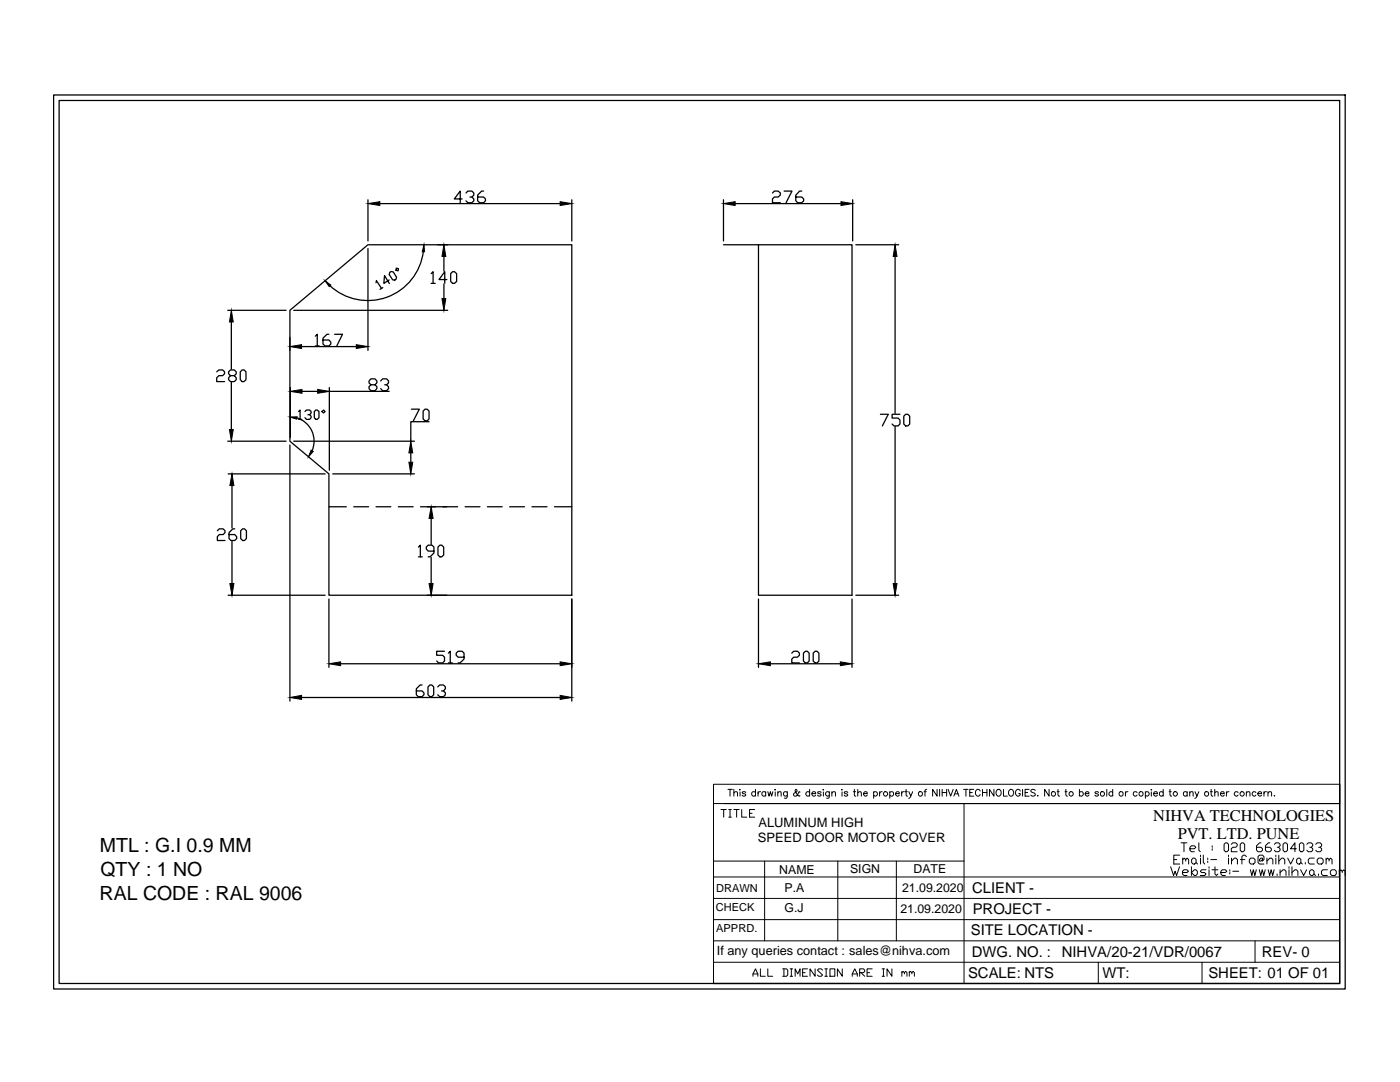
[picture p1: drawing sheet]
<svg xmlns="http://www.w3.org/2000/svg" width="279mm" height="216mm" viewBox="0 0 279 216" stroke-linecap="round" stroke-linejoin="round" font-family="sans-serif">
<!-- layer: 0 -->
<g fill="none" stroke="#000" stroke-width=".25">
<path d="M10.7 19h257.8v178.3h-257.8zM11.8 20.1h255.6v176.1h-255.6zM73.4 39.9v8.2M92.2 39.7h-1.5l1.1-1.6v2.4M93 38.5l.4-.4h.8l.4 .4v.4l-.4 .4h-.4M94.2 39.3l.4 .4v.4l-.4 .4h-.8l-.4-.4M96.5 38.1h-.4l-.8 .8v1.2l.4 .4h.8l.4-.4v-.4l-.4-.4h-1.2M114.1 39.9v8.2M144.4 39.9v8.2M154.2 38.5l.3-.4h.8l.4 .4v.4l-.4 .4h-.8l-.3 .4v.8h1.5M156.5 38.1h1.6l-1.2 2.4M160 38.1h-.4l-.8 .8v1.2l.4 .4h.8l.4-.4v-.4l-.4-.4h-1.2"/>
<path d="M170.2 39.9v8.2M73.4 49.6v20.3M75 56.4l.1-.4 1 1.6M75.8 40.6h36M76.4 57.4l-.6 .3M77.7 55.9l-1.1 .6 .1-1.5 1 1.6M77.8 54.3l.2-.1 .5 .1 .6 1-.1 .4-.2 .2-.5-.1-.6-1zM79.1 53.5l.4 .1-.1 .4-.4-.1zM84.5 50.2a11.2 11.2 0 0 1-18.7 6.8M86 54.6l.4-.4v2.3M86 56.5h.9M87.4 48.8h2"/>
<path d="M88.6 51.2v2.9M88.6 56.7v2.9M89.2 55.8h-1.6l1.2-1.6v2.3M90.3 54.2h.4l.4 .4v1.6l-.4 .3h-.4l-.4-.3v-1.6zM144.4 48.8h25.6v70h-18.6v-70M146.7 40.6h21.1M170.8 48.8h8.6M178.6 51.2v31.3M43.3 74.2l.4-.4h.7l.4 .4v.4l-.4 .4h-.7l-.4 .4v.7h1.5M45.5 61.9h11.6M46 75l-.4-.4v-.4l.4-.4h.8l.3 .4v.4l-.3 .4h-.8l-.4 .4v.4l.4 .3h.8l.3-.3v-.4l-.3-.4M46.2 64.2v9.4"/>
<path d="M46.2 76.3v9.4M47.9 74.2l.4-.4h.4l.4 .4v1.6l-.4 .3h-.4l-.4-.3zM57.9 61.9l15.5-13.1h40.7v70h-48.5v-24.2l-7.7-6.6zM57.9 67.3v2.6M57.9 77.3v10M58.6 61.9h30.8M60.2 69.2h10.9M60.3 78.1h3.1M62.9 67.1l.4-.4v2.3M62.9 69h.8M65.6 66.7h-.3l-.8 .8v1.2l.4 .3h.7l.4-.3v-.4l-.4-.5h-1.1M65.7 77.3v16.5"/>
<path d="M65.7 78.1h12M66.8 66.7h1.6l-1.2 2.3M74 76.8l-.4-.4v-.4l.4-.4h.8l.4 .4v.4l-.4 .4h-.8l-.4 .4v.3l.4 .5h.8l.4-.5v-.3l-.4-.4M76 76l.4-.4h.8l.3 .4v.4l-.3 .4h-.4M77.2 76.8l.3 .4v.3l-.3 .5h-.8l-.4-.5M45.5 88h11.6M45.5 94.6h19.4M46.3 96.9v8.5M57.9 88.8v51.1M58.6 88h24.1M59.2 83.4a4.8 4.8 0 0 1 3.1 6.5M59.6 82.1l.3-.3v1.9"/>
<path d="M59.6 83.7h.6M60.9 82.1l.3-.3h.6l.3 .3v.3l-.3 .3h-.3M61.8 82.7l.3 .3v.3l-.3 .4h-.6l-.3-.4M62.7 82.1l.3-.3h.3l.4 .3v1.2l-.4 .4h-.3l-.3-.4zM64.2 82.1l.4-.3 .3 .3-.3 .3zM66.4 94.6h16.3M82 90.4v1.8M82.1 81.6h1.6l-1.2 2.4M84.4 82l.4-.4h.4l.4 .4v1.6l-.4 .4h-.4l-.4-.4zM85.6 84.1h-3.6v3.9M175.7 82.7h1.6l-1.2 2.3M178.6 85.1v31.3"/>
<path d="M179.6 82.7h-1.6v.7h1.2l.4 .4v.8l-.4 .4h-.8l-.4-.4M180.4 83l.3-.3h.5l.4 .3v1.6l-.4 .4h-.5l-.3-.4zM43.4 105.9l.4-.4h.7l.4 .4v.4l-.4 .4h-.7l-.4 .4v.8h1.5M45.5 118.8h19.4M46.3 108v8.4M46.8 105.5h-.3l-.8 .8v1.2l.4 .4h.7l.4-.4v-.4l-.4-.4h-1.1M48.4 105.5h.4l.4 .4v1.6l-.4 .4h-.4l-.4-.4v-1.6zM65.6 101.1h3.5M65.6 119.5v13.7M70.6 101.1h3M75 101.1h3M79.5 101.1h3"/>
<path d="M83.5 109.2l.4-.4v2.3M83.5 111.1h.8M83.9 101.1h7.4M85.3 118.8h3.8M86 103.4v5.3M86 111.2v5.2M86.6 110h-1.1l-.4-.5v-.3l.4-.4h.7l.4 .4v1.1l-.8 .8h-.3M87.8 108.8h.4l.3 .4v1.5l-.3 .4h-.4l-.4-.4v-1.5zM92.8 101.1h3M97.3 101.1h2.9M101.7 101.1h3M106.2 101.1h3"/>
<path d="M110.6 101.1h3.5M114.1 119.5v20.4M151.4 119.5v13.7M170 119.5v13.7M170.8 118.8h8.6M60.2 139.2h51.6M68 132.4h43.8M84.2 136.7h-.4l-.7 .7v1.2l.4 .4h.7l.4-.4v-.4l-.4-.3h-1.1M85.4 137.1l.4-.4h.4l.4 .4v1.5l-.4 .4h-.4l-.4-.4zM87.4 137.1l.3-.4h.8l.4 .4v.3l-.4 .5h-.4M88.5 137.9l.4 .3v.4l-.4 .4h-.8l-.3-.4M88.7 129.9h-1.5v.9h1.1l.4 .3v.8l-.4 .4h-.8l-.3-.4"/>
<path d="M89.5 130.3l.4-.4v2.4M89.5 132.3h.8M92.6 131.1h-1.2l-.4-.3v-.5l.4-.4h.8l.4 .4v1.2l-.8 .8h-.4M153.7 132.4h14M158 130.3l.4-.4h.8l.3 .4v.5l-.3 .3h-.8l-.4 .4v.8h1.5M160.3 130.3l.4-.4h.4l.4 .4v1.6l-.4 .4h-.4l-.4-.4zM162.3 130.3l.4-.4h.4l.3 .4v1.6l-.3 .4h-.4l-.4-.4zM267.4 156.5v39.7h-125"/>
</g>
<g fill="#000" stroke="#000" stroke-width=".2">
<path d="M64.9 56l1.1 .9-.3 .3zM73.4 40.6l2.4-.4v.8zM84.6 48.8l.1 1.4h-.4zM88.2 59.6h.8l-.4 2.3zM88.6 48.8l.4 2.4h-.8zM111.8 40.2l2.3 .4-2.3 .4zM144.4 40.6l2.3-.4v.8zM167.8 40.2l2.4 .4-2.4 .4zM178.6 48.8l.4 2.4h-.7zM46.2 61.9l.4 2.3h-.8zM57.9 69.2l2.3-.4v.7zM57.9 78.1l2.4-.4v.8z"/>
<path d="M63.4 77.7l2.3 .4-2.3 .4zM71.1 68.8l2.3 .4-2.3 .3zM45.8 85.7h.8l-.4 2.3zM46.3 94.6l.4 2.3h-.8zM57.9 83.2h1.4l-.1 .4zM62.1 89.8l.4 .3-.9 1zM81.6 92.2h.8l-.4 2.4zM82 88l.4 2.4h-.8zM45.9 116.4h.8l-.4 2.4zM86 101.1l.4 2.3h-.8zM85.6 116.4h.8l-.4 2.4zM178.3 116.4h.7l-.4 2.4z"/>
<path d="M57.9 139.2l2.3-.4v.8zM65.6 132.4l2.4-.3v.7zM111.8 132.1l2.3 .3-2.3 .4zM111.8 138.8l2.3 .4-2.3 .4zM151.4 132.4l2.3-.3v.7zM167.7 132.1l2.3 .3-2.3 .4z"/>
</g>
<g fill="none" stroke="#000" stroke-width=".2">
<path d="M142.4 156.5h125v3.8h-125zM145.3 157.5h.9M145.7 157.5v1.4M146.5 158.2l.2-.2h.4l.1 .9M146.5 157.5v1.4M147.6 157.6h.1zM147.7 158v.9M148.8 158.1l-.2-.1-.5 .1 .7 .6a.4 .4 0 0 1-.3 .2 .4 .4 0 0 1-.4-.2M150.8 158.1a.42 .42 0 0 0-.6 0 .42 .42 0 0 0 0 .6 .42 .42 0 0 0 .6 0M150.8 157.5v1.4M151.3 158v.9M151.8 158a.38 .38 0 0 0-.5 .4"/>
<path d="M152.8 158.1a.42 .42 0 0 0-.6 0 .42 .42 0 0 0 0 .6 .42 .42 0 0 0 .6 0M152.8 158v.9M153.2 158l.3 .9 .2-.9 .3 .9 .2-.9M154.6 157.6h.2zM154.7 158v.9M155.2 158.2l.3-.2h.4v.9M155.2 158v.9M157.1 158v1l-.1 .2h-.5M157.1 158.1a.42 .42 0 0 0-.6 0 .42 .42 0 0 0 0 .6 .42 .42 0 0 0 .6 0M159.6 158.1l-.1-.1a.85 .85 0 0 1-1 .8l-.1-.2 .1-.3 .6-.5-.2-.3-.2 .2 .2 .5 .4 .6 .3 .1v-.2M161.6 158.1a.42 .42 0 0 0-.7 0 .42 .42 0 0 0 0 .6 .42 .42 0 0 0 .7 0M161.6 157.5v1.4"/>
<path d="M162 158.4h.8a.42 .42 0 0 0-.7-.4 .42 .42 0 0 0 .1 .8 .38 .38 0 0 0 .6-.1M163.9 158.1l-.3-.1h-.4v.1l.2 .3 .4 .1 .1 .2a.37 .37 0 0 1-.4 .2 .37 .37 0 0 1-.3-.2M164.3 157.5v.1zM164.3 158v.9M165.5 158v1.2h-.5M165.5 158.1a.42 .42 0 0 0-.6 0 .42 .42 0 0 0 0 .6 .42 .42 0 0 0 .6 0M166 158.2l.2-.2h.5v.9M166 158v.9M168 157.6h.1zM168 158v.9M169.2 158.1l-.3-.1-.4 .1 .7 .6a.4 .4 0 0 1-.4 .2 .4 .4 0 0 1-.3-.2M170.3 158h.5"/>
<path d="M170.5 157.5v1.1v.2l.3 .1M171.2 158.2l.2-.2h.4l.1 .9M171.2 157.5v1.4M172.3 158.4h.8l-.1-.3a.42 .42 0 0 0-.6 0 .42 .42 0 0 0 .1 .6 .42 .42 0 0 0 .6 0M174.4 158.1a.42 .42 0 0 1 .6 0 .42 .42 0 0 1 0 .6 .42 .42 0 0 1-.6 0M174.4 158v1.3M175.5 158v.9M176.1 158h-.3l-.3 .4M177.6 158.1a.42 .42 0 0 1 .6 0 .42 .42 0 0 1 0 .6 .42 .42 0 0 1-.6 0M177.6 158v1.3M178.7 158.4h.8l-.1-.3a.42 .42 0 0 0-.6 0 .42 .42 0 0 0 .1 .6 .42 .42 0 0 0 .6 0M179.9 158v.9"/>
<path d="M180.5 158a.38 .38 0 0 0-.6 .4M180.6 158h.5M180.8 157.5v1.1l.1 .2 .2 .1M181.4 158l.4 .9 .3-.9M181.8 158.9l-.5 .4M184.4 158h.5M184.9 157.5l-.3 .3v1.1M187 157.5v1.4l-.9-1.4v1.4M187.5 157.5v1.4M188 157.5v1.4M188 158.1h.9M188.9 157.5v1.4"/>
<path d="M189.2 157.5l.5 1.4 .5-1.4M190.4 158.9l.5-1.4 .5 1.4M190.6 158.4h.6M192.3 157.5h.9M192.8 157.5v1.4M193.5 158.1h.5M194.3 157.5h-.8v1.4h.8M195.6 157.8a.48 .48 0 0 0-.5-.3 .48 .48 0 0 0-.4 .5v.4a.48 .48 0 0 0 .4 .5 .48 .48 0 0 0 .5-.4M196.1 158.1h.9M196.1 157.5v1.4M197 157.5v1.4M198.4 157.5v1.4l-.9-1.4v1.4"/>
<path d="M198.9 157.7l.1-.1a.66 .66 0 0 1 .9 .4 .66 .66 0 0 1-.5 .9 .71 .71 0 0 1-.5-1.2zM200.3 157.5v1.4h.7M201.4 157.7l.3-.2a.68 .68 0 0 1 .6 .7 .68 .68 0 0 1-.6 .7l-.4-.5zM203.6 157.8a.48 .48 0 0 0-.5-.3 .48 .48 0 0 0-.4 .5v.4a.47 .47 0 0 0 .4 .5 .47 .47 0 0 0 .5-.5h-.3M204.1 157.5v1.4M204.6 158.1h.5M205.4 157.5h-.8v1.4h.8M206.6 157.7a.45 .45 0 0 0-.5-.2 .45 .45 0 0 0-.3 .5l.7 .3 .1 .4a.56 .56 0 0 1-.9 0M207 158.8h.2zM209.4 157.5v1.4l-.9-1.4v1.4M211 158h.4M211.1 157.5v1.1l.4 .3"/>
<path d="M212.5 158h.5M212.7 157.5v1.1l.3 .3M215.4 158.1a.42 .42 0 0 1 .6 0 .42 .42 0 0 1 0 .6 .42 .42 0 0 1-.6 0M215.4 157.5v1.4M216.6 158.4h.7v-.3a.42 .42 0 0 0-.6 0 .42 .42 0 0 0 0 .6 .42 .42 0 0 0 .6 0M219.2 158.1l-.2-.1-.5 .1 .7 .6a.4 .4 0 0 1-.3 .2 .4 .4 0 0 1-.4-.2M220.9 157.5v1.4M222.1 158.1a.42 .42 0 0 0-.7 0 .42 .42 0 0 0 0 .6 .42 .42 0 0 0 .7 0M222.1 157.5v1.4M224.6 158v.9M225.1 158a.38 .38 0 0 0-.5 .4M226.9 158.1a.42 .42 0 0 0-.6 0 .42 .42 0 0 0 0 .6 .42 .42 0 0 0 .6 0"/>
<path d="M228.6 158.1a.42 .42 0 0 1 .6 0 .42 .42 0 0 1 0 .6 .42 .42 0 0 1-.6 0M228.6 158v1.3M229.8 157.5v.1zM229.8 158v.9M230.2 158.4h.8a.42 .42 0 0 0-.7-.4 .42 .42 0 0 0 .1 .8 .38 .38 0 0 0 .6-.1M232.1 158.1a.42 .42 0 0 0-.6 0 .42 .42 0 0 0 0 .6 .42 .42 0 0 0 .6 0M232.1 157.5v1.4M233.3 158h.5M233.5 157.5v1.1l.3 .3M236.9 158.1a.42 .42 0 0 0-.6 0 .42 .42 0 0 0 0 .6 .42 .42 0 0 0 .6 0M236.9 158v.9M237.4 158.2l.3-.2h.4v.9"/>
<path d="M237.4 158v.9M238.5 158l.4 .9 .4-.9M238.9 158.9l-.5 .4M241.5 158h.5M241.7 157.5v1.1l.3 .3M242.4 158.2l.2-.2h.5v.9M242.4 157.5v1.4M243.6 158.4h.7a.42 .42 0 0 0-.6-.4 .42 .42 0 0 0 0 .8 .38 .38 0 0 0 .6-.1M244.8 158v.9M245.3 158h-.3l-.2 .4M247.1 158.1a.42 .42 0 0 0-.6 0 .42 .42 0 0 0 0 .6 .42 .42 0 0 0 .6 0M248.7 158.2l.2-.2h.5l.1 .9"/>
<path d="M248.7 158v.9M250.6 158.1a.42 .42 0 0 0-.6 0 .42 .42 0 0 0 0 .6 .42 .42 0 0 0 .6 0M251 158.4h.8l-.1-.3a.42 .42 0 0 0-.6 0 .42 .42 0 0 0 .1 .6 .42 .42 0 0 0 .6 0M252.3 158v.9M252.8 158a.38 .38 0 0 0-.5 .4M253.1 158.2l.2-.2h.4l.1 .9M253.1 158v.9M254.3 158.8h.1zM142.4 179.3h125M142.4 175h125M142.4 160.3v35.9M142.4 171.8h50"/>
<path d="M143.9 161.5h1M144.4 161.5v1.6M144.5 160.3h122.9M145.4 161.5h.6M145.4 163.1h.6M145.7 161.5v1.6M146.5 161.5h1M147 161.5v1.6M148 161.5v1.6h1M149.6 162.3h.5M150.6 161.5h-1v1.6h1M152.6 171.8v15.9"/>
<path d="M167.2 171.8v15.9M178.9 171.8v15.9M192.4 160.3v35.9M233.6 173l.6 1.7 .3-.9 .3 .9 .6-1.7M234.3 171.5h.6M235.4 170.6h-1.1v1.8h1.1M235.7 168.2h1.2M236 174.1h.9l.3-.3-.3-.2h-.6l-.3 .2v.6l.3 .3h.6M236 171.5l.3-.3 .3 .3v.3M236 171.2v1.2M236.3 168.2v1.8M236.6 171.5l.3-.3 .3 .3v.9"/>
<path d="M237.5 169.4h.9l.3-.3-.3-.3h-.6l-.3 .3v.6l.3 .3h.6M237.8 174.1l.6-.5h.3l.3 .2v.6l-.3 .3h-.3zM237.8 173v1.7M237.8 171.5l.3-.3h.3l.3 .3v.6l-.3 .3h-.3l-.3-.3zM238.7 172.1l.3 .3M239.3 168.2v1.5l.3 .3M239.6 170.6v.3M239.6 171.2v1.2M240.1 170.6v1.5l.3 .3M240.7 173.6h-.9l-.2 .2 .2 .3h.6l.3 .3-.3 .3h-.8M241 171.2v.3M241 171.8v.3"/>
<path d="M241.3 173v.3M241.3 173.6v1.1M241.6 171.5h1.2M241.9 173.6h1.2M241.9 168.8v.3M241.9 169.4v.3M242.5 173v1.4l.3 .3 .3-.3M243.7 174.1h.8l.3-.3-.3-.2h-.5l-.3 .2v.6l.3 .3h.5M244.3 168.5l.3-.3h.3l.3 .3v1.2l-.3 .3h-.3l-.3-.3zM245.2 170.6v.3M245.2 171.2v1.2M245.4 173.6v.2"/>
<path d="M245.4 174.1v.3M245.7 168.5l.3-.3h.6l.3 .3v.3l-.3 .3h-.6l-.3 .3v.6h1.2M245.8 171.8l.6-.6h.3l.3 .3v.9M245.8 171.2v1.2M246 173.8h1.2M247.5 168.5l.3-.3h.3l.3 .3v1.2l-.3 .3h-.3l-.3-.3zM247.6 171.5h.8M248.7 170.9l-.3-.3h-.3l-.3 .3v1.5M249.5 173.6l.3 1.1 .3-1.1 .3 1.1 .3-1.1M249.6 171.2h.6l.3 .3v.6l-.3 .3h-.6l-.3-.3v-.6zM251.3 173.6l.3 1.1 .3-1.1 .3 1.1 .3-1.1M251.7 168.2h-.3l-.6 .6v.9l.3 .3h.6l.3-.3v-.3l-.3-.3h-.9"/>
<path d="M252 171.5l-.3 .3h-.3v-.3l.3-.3h.3v.6l.3-.3v-.6l-.3-.3h-.6l-.3 .3v1.2l.3 .3h.9M252.8 171.8l.6-.6h.3l.3 .3v.9M252.8 171.2v1.2M253.1 173.6l.3 1.1 .3-1.1 .3 1.1 .3-1.1M253.4 168.2h-.3l-.6 .6v.9l.3 .3h.6l.3-.3v-.3l-.3-.3h-.9M254.3 168.5l.3-.3h.6l.3 .3v.3l-.3 .3h-.3M254.6 170.6v.3M254.6 171.2v1.2M254.9 174.4v.3M255.2 169.1l.3 .3v.3l-.3 .3h-.6l-.3-.3M255.2 171.8l.6-.6h.3l.3 .3v.9M255.2 170.6v1.8"/>
<path d="M255.5 174.1l.6-.5h.3l.3 .2v.9M255.5 173.6v1.1M256.1 168.5l.3-.3h.3l.2 .3v1.2l-.2 .3h-.3l-.3-.3zM257 171.2l.6 1.2 .6-1.2M257.2 173v.3M257.2 173.6v1.1M257.8 174.1l.6-.5h.3l.3 .2v.9M257.8 173v1.7M258.7 169.4h-1.2l.9-1.2v1.8M258.8 171.5l.3-.3h.3l.2 .3v.6l-.2 .3h-.3l-.3-.3zM259.3 168.5l.3-.3h.3l.3 .3v1.2l-.3 .3h-.3l-.3-.3zM259.6 173.6l.6 1.1 .6-1.1"/>
<path d="M259.6 172.1l.3 .3M260.5 172.1v.3M260.8 168.5l.3-.3h.6l.3 .3v.3l-.3 .3h-.3M261.4 173.8l.2-.2h.3l.3 .2v.6l-.3 .3h-.3l-.2-.3zM261.7 169.1l.3 .3v.3l-.3 .3h-.6l-.3-.3M262.2 174.4l.3 .3M262.3 171.2h-.9l-.3 .3v.6l.3 .3h.9M262.6 168.5l.3-.3h.6l.3 .3v.3l-.3 .3h-.3M262.9 171.5l.3-.3h.6l.3 .3v.6l-.3 .3h-.6l-.3-.3zM263.1 174.4v.3M263.5 169.1l.3 .3v.3l-.3 .3h-.6l-.3-.3M264.7 171.5l.3-.3 .2 .3v.3"/>
<path d="M264.7 171.2v1.2M264.9 173.6h-.9l-.3 .2v.6l.3 .3h.9M265.2 171.5l.3-.3 .3 .3v.9M265.5 173.8l.3-.2h.6l.3 .2v.6l-.3 .3h-.6l-.3-.3zM267.3 173.8l.3-.2 .3 .2v.3M267.3 173.6v1.1M267.9 173.8l.3-.2 .3 .2v.9M142.4 187.7h125M142.4 183.5h125M142.4 192h125M150.3 194.8v-.5l.5-1 .4 1v.5M150.3 194.3h.9"/>
<path d="M151.8 193.3v1.5h.9M153.2 193.3v1.5h1M156.2 193.3h.8l.2 .3v.9l-.2 .3h-.8M156.4 193.3v1.5M157.7 193.3h.5M157.7 194.8h.5M157.9 193.3v1.5M158.7 194.8v-1.5l.5 1 .5-1v1.5M160.2 194.1h.5M161.1 193.3h-.9v1.5h.9M162.7 193.3v1.5l-1-1.5v1.5M164.2 193.6l-.3-.3h-.5l-.3 .3 1.1 .9-.3 .3h-.5l-.3-.3"/>
<path d="M164.6 193.3h.5M164.6 194.8h.5M164.9 193.3v1.5M165.6 193.3h1v1.5h-1zM168.1 193.3v1.5l-1-1.5v1.5M170.1 194.8v-.5l.5-1 .5 1v.5M170.1 194.3h1M171.6 194.1h.7l.3-.3v-.2l-.3-.3h-.7v1.5M171.8 194.1l.8 .7M173 194.1h.6M174.1 193.3h-1.1v1.5h1.1M176.1 193.3h.4"/>
<path d="M176.1 194.8h.4M176.3 193.3v1.5M178 193.3v1.5l-1-1.5v1.5M180 194.1l.2-.3 .3 .3v.2M180 193.8v1M180.5 194.1l.2-.3 .3 .3v.7M181.5 194.1l.2-.3 .3 .3v.2M181.5 193.8v1M182 194.1l.2-.3 .3 .3v.7M219.2 192v4.2M239.9 192v4.2M250.5 187.7v4.3"/>
<circle cx="176.7" cy="158.4" r=".43"/>
<circle cx="183.7" cy="158.4" r=".44"/>
<circle cx="210.2" cy="158.4" r=".44"/>
<circle cx="213.8" cy="158.4" r=".43"/>
<circle cx="220" cy="158.4" r=".44"/>
<circle cx="223.7" cy="158.4" r=".44"/>
<circle cx="227.7" cy="158.4" r=".44"/>
<circle cx="234.6" cy="158.4" r=".43"/>
<circle cx="240.8" cy="158.4" r=".44"/>
<circle cx="247.9" cy="158.4" r=".43"/>
</g>
<g font-size="3.9">
<text x="19.9" y="170.1">MTL : G.I 0.9 MM</text>
<text x="19.9" y="179.5">RAL CODE : RAL 9006</text>
<text x="20.1" y="174.8">QTY : 1 NO</text>
</g>
<g font-size="3.3">
<text x="230.2" y="163.8">NIHVA TECHNOLOGIES</text>
<text x="235" y="167.5">PVT. LTD. PUNE</text>
</g>
<g font-size="3">
<text x="194" y="178.2">CLIENT -</text>
<text x="194.1" y="182.4">PROJECT -</text>
<text x="193.7" y="186.6">SITE LOCATION -</text>
<text x="194" y="190.9">DWG. NO. :</text>
<text x="211.9" y="190.9">NIHVA/20-21/VDR/0067</text>
<text x="251.8" y="190.9">REV- 0</text>
<text x="193.2" y="195.1">SCALE: NTS</text>
<text x="220" y="195.1">WT:</text>
<text x="241.2" y="195.1">SHEET: 01 OF 01</text>
</g>
<g font-size="2.6">
<text x="151.4" y="165">ALUMINUM HIGH</text>
<text x="151.2" y="168.1">SPEED DOOR MOTOR COVER</text>
</g>
<g font-size="2.5">
<text x="155.5" y="174.4">NAME</text>
<text x="156.6" y="178">P.A</text>
<text x="169.7" y="174.2">SIGN</text>
<text x="180" y="178">21.09.2020</text>
<text x="182.3" y="174.1">DATE</text>
<text x="156.6" y="181.9">G.J</text>
<text x="179.7" y="182.3">21.09.2020</text>
<text x="143.1" y="190.6">If any queries contact : sales@nihva.com</text>
</g>
<g font-size="2.2">
<text x="142.9" y="178">DRAWN</text>
<text x="142.9" y="181.8">CHECK</text>
<text x="142.9" y="186">APPRD.</text>
</g>
</svg>
